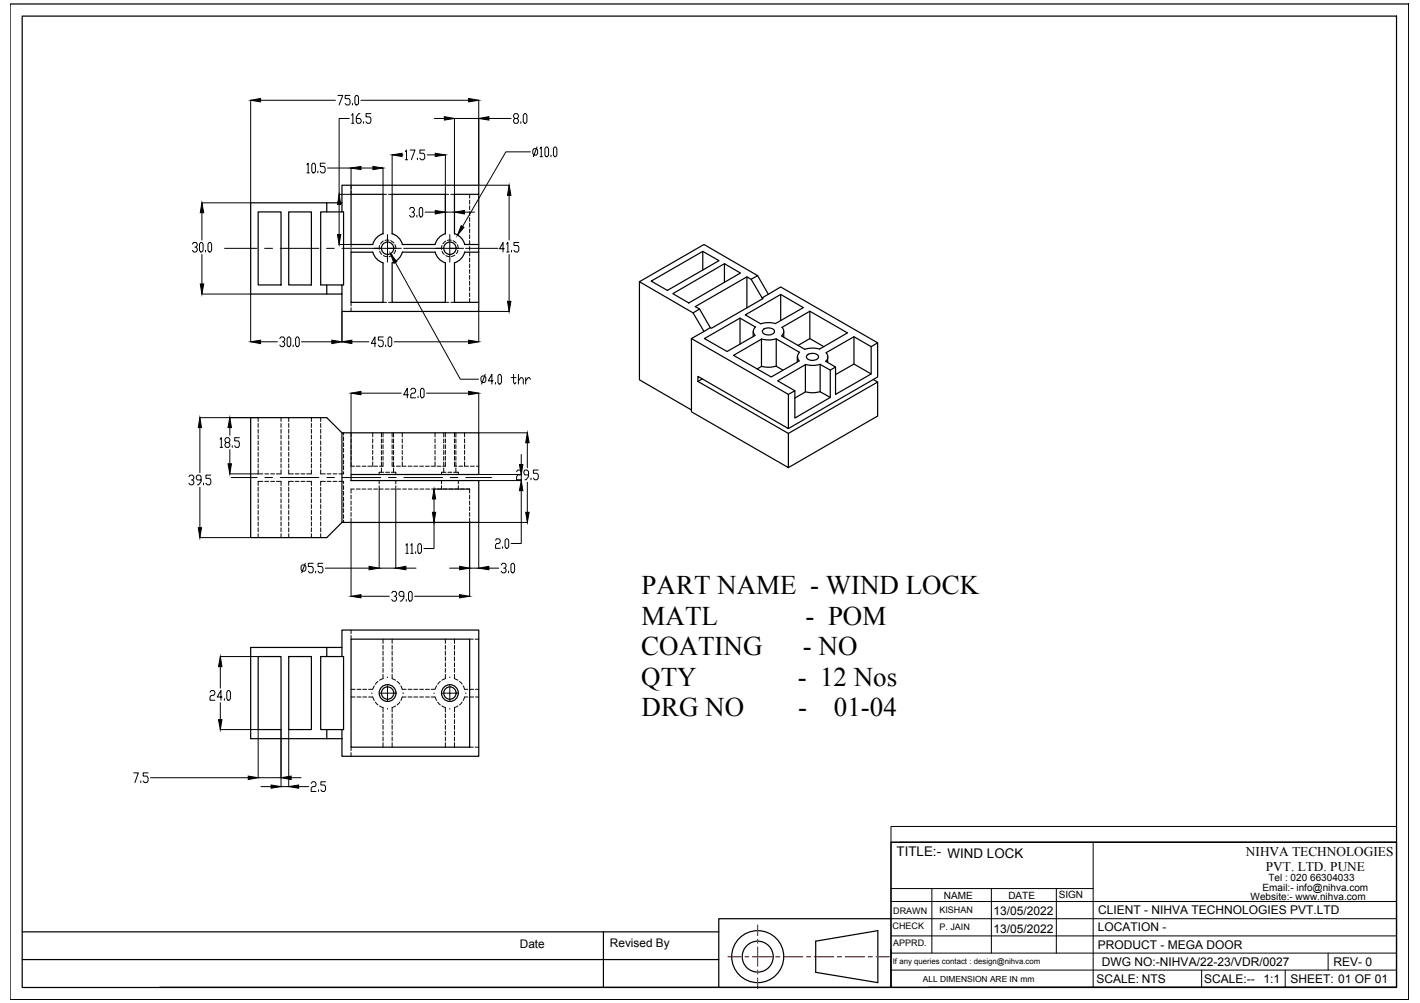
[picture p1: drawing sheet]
<svg xmlns="http://www.w3.org/2000/svg" width="297mm" height="210mm" viewBox="0 0 297 210" stroke-linecap="round" stroke-linejoin="round" font-family="sans-serif">
<!-- layer: 0 -->
<g fill="none" stroke="#000" stroke-width=".25">
<path d="M2.1 .8h292.6v208.4h-292.6zM4.6 3.4h287.5v203.3h-287.5zM52.4 42.4h16v2h-1.3v15.2h1.3v1.9h-16zM54 44.4h4.8v15.2h-4.8zM60.4 44.4h4.7v15.2h-4.7zM68.4 42.4h3.1v2h-3.1M68.4 59.6h3.1v1.9h-3.1M71.5 42.4v-3.6h28.6v1.9h-5v8.3M71.5 44.4h.4v15.2h-.4M73.4 52.8h4.6a3.4 3.4 0 0 0 2.1 2.2v8.3h-6.7zM80.1 48.9a3.2 3.2 0 0 0-2.1 2.3h-4.6v-10.5h6.7v8.3M82 49v-8.3h11.2v8.3"/>
<path d="M82 48.9a3.2 3.2 0 0 1 2.2 2.3M84.2 52.7a3.2 3.2 0 0 1-2.2 2.3v8.3h11.2v-8.3a3.3 3.3 0 0 1-2.2-2.3l-6.9 .1M93.2 48.9a3.2 3.2 0 0 0-2.2 2.3h-6.9M95.1 48.9a3.2 3.2 0 0 1 2.1 2.3M97.2 51.2h2.9M97.2 52.7a3.2 3.2 0 0 1-2.1 2.3v8.3h5v1.9h-28.6v-3.7M100.1 51.2v1.6h-2.9M100.1 40.7v10.5M100.1 52.8v10.5M133.8 59l13.5-7.8 11.2 6.5-1.4 .7-.9-.5-10.8 6.3 .9 .5M136.2 58.8l10.8-6.2 3.4 2-10.8 6.2zM147 52.6v3.9"/>
<path d="M151.5 55.2v3.9M156.2 57.9v6.5M157.1 58.4l2.3 3.9M158.5 57.7l2.2 3.9M140.7 61.5l10.8-6.3 3.4 1.9-10.8 6.3zM144.6 70.9l20.3 11.6v7.2l-18.9-10.9v1l18.9 10.9v7.2l-20.3-11.7zM144.6 70.9l4-2.3 .2 .1 10.8-6.2-.2-.2 3.9-2.2 20.3 11.6M145 65.5l-11.2-6.5v20.5l10.8 6.3M146.9 79.3l-.9 .5M148.6 68.6l-2.3-3.9-1.3 .8 2.3 3.9M154.8 66.6v5.4M155.9 65.9l7.4-4.3 4.7 2.8-5.8 3.3-1.5-.2-1.6 .3z"/>
<path d="M157.6 69.4v1M158 68.4l-3.2-1.8-7.5 4.3 4.8 2.7 5.8-3.4M158 68.4a1.21 1.21 0 0 0-.1 1.8M159.7 68.9a1.7 1.7 0 0 1 2.3 .3 1.13 1.13 0 0 1-1.7 .8 .66 .66 0 0 1-.7-.3 .66 .66 0 0 1 .1-.8zM162.4 70.9l-1.6 .2-1.5-.2M162.4 76.6l-1.6 .3-1.5-.2M162.4 70.9l4.9 2.8a1.21 1.21 0 0 0-.1 1.8M162.4 70.9v5.8l1.4 .8M163.3 61.6v5.5M163.5 70.3a1.15 1.15 0 0 0 .1-1.8l5.8-3.4 7.9 4.6-5.9 3.4-1.5-.3-1.5 .3-4.9-2.8M163.9 69.4v1.2M166.8 74.7v1"/>
<path d="M166.9 72.3l2.5-1.4 2.9 1.6M167.2 75.6l-5.9 3.3-7.9-4.5 5.9-3.4v5.7l-.9 .5M168.9 74.3a1.51 1.51 0 0 1 2.3 .4 1.46 1.46 0 0 1-2.5 0zM169.4 65.1v5.8M171.6 76.3l2.1 1.2M171.6 76.3v5.7l2.1 1.2M171.6 76.2l-1.5 .3-1.6-.2M172.7 75.6l2.1 1.2M172.8 73.8a1.21 1.21 0 0 1-.1 1.8M173.1 74.7v1.1M178.6 70.5v5.7M182.2 72.5l-3.6-2-5.8 3.3"/>
<path d="M182.2 78.3l-3.6-2.1-3.8 2.2M182.7 79.4l.9 .6M71.5 90.6h28.6v8.7h-26.7v1.3h26.7v8.7h-28.6zM71.5 90.6l-3.1-3.2h-16v25.1h16l3.1-3.2M164.9 82.5l1.4-.7v5.7l7.4-4.3v-5.7l1.1-.7v5.7l7.4-4.2v-5.8l1.4-.8v7.2l-18.7 10.8M164.9 90.7l18.7-10.7v7.1l-18.7 10.8M166.3 81.8l-3.6-2.1 5.8-3.4v5.7l-2.2 1.3M171.6 81.9l-1.5 .3-1.6-.2M54 137.4h4.8v15.3h-4.8zM60.4 137.4h4.7v15.3h-4.7zM68.4 135.5h3.1v1.9h-3.1M71.5 135.5v-3.6h28.6v26.4h-28.6v-3.7"/>
<path d="M71.5 137.4h.4v15.3h-.4M73.4 133.8h24.8v22.6h-24.8zM68.4 152.7h3.1v1.9h-3.1zM68.4 152.7h-1.3v-15.3h1.3v-1.9h-16v19.1h16M186.4 176.3h105.7v30.3h-105.7zM4.6 195h145.8M126.2 195v11.7M170.6 197l13-2.2v10.8l-13-2.1zM186.4 192.3h-36v14.3h-117M4.6 200.8h145.8M150.4 206.6h36M194.3 206.6h97.8"/>
<circle cx="81.1" cy="51.9" r="1.29"/>
<circle cx="94.1" cy="51.9" r="1.29"/>
<circle cx="81.1" cy="145" r="1.76"/>
<circle cx="81.1" cy="145" r="1.29"/>
<circle cx="94.1" cy="145" r="1.76"/>
<circle cx="94.1" cy="145" r="1.29"/>
<circle cx="158.5" cy="200.2" r="5.4"/>
<circle cx="158.5" cy="200.2" r="3.2"/>
</g>
<g fill="none" stroke="#000" stroke-width=".21">
<path d="M70.7 20h1l-.8 2M73.2 20h-1v.6h.8l.2 .4v.7l-.2 .3h-.5l-.3-.3M74.5 20h.2l.3 .3v1.4l-.3 .3h-.2l-.3-.3v-1.4zM52.4 21v21.4M54.5 21h15.7M64.2 34.5l.3-.4v2.1M64.2 36.2h.5M65.5 34.1h.2l.3 .4v1.3l-.3 .4h-.2l-.3-.4v-1.3zM66.5 35.8v.4M68 34.1h-1v.7h.8l.2 .4v.6l-.2 .4h-.5l-.3-.4M68.5 35.2h4.9v5.5M73.1 24.8h-2.2v15.9h2.5"/>
<path d="M73.6 24.1l.2-.3v2M73.6 25.8h.4M73.7 21.7v.3M75.3 23.8h-.3l-.5 .7v1l.3 .3h.5l.3-.3v-.4l-.3-.3h-.8M75.5 35.2h2.5M75.5 21h22.5M76.1 25.5v.3M77.6 23.8h-1v.7h.7l.3 .3v.7l-.3 .3h-.5l-.2-.3M80.1 35.2v5.5h.7M82 32.4v8.3h-.7M84.1 32.4h.2M84.8 31.7l.2-.3v2"/>
<path d="M84.8 33.4h.5M85.8 31.4h1l-.8 2M87.3 33.1v.3M88.8 31.4h-1v.7h.8l.2 .3v.7l-.2 .3h-.5l-.3-.3M89.4 32.4h1.6M90.8 24.8h2.1M100.1 24.8h-5v19.6h-1.9v-12M100.1 21v17.7M100.2 38.8h6.3M102.3 24.8h4.6M107.7 24.8l-.3-.3v-.4l.3-.3h.5l.2 .3v.4l-.2 .3h-.5l-.3 .3v.4l.3 .3h.5l.2-.3v-.4l-.2-.3M109 25.5v.3"/>
<path d="M109.7 23.8h.3l.2 .3v1.4l-.2 .3h-.3l-.2-.3v-1.4zM110.9 31.8h-5.1l-9 15.6M111.7 31.1h.5l.3 .3v.7l-.3 .4h-.5l-.3-.4v-.7zM112.3 30.8l-.7 2M113 31.1l.2-.3v2M113 32.8h.5M114.2 30.8h.3l.3 .3v1.4l-.3 .3h-.3l-.2-.3v-1.4zM115.3 32.5v.3M116 30.8h.2l.3 .3v1.4l-.3 .3h-.2l-.2-.3v-1.4zM40.2 51.1l.3-.4h.5l.3 .4v.3l-.3 .3h-.2M41 51.7l.3 .4v.3l-.3 .3h-.5l-.3-.3M42 50.7h.2l.3 .4v1.3l-.3 .3h-.2l-.3-.3v-1.3z"/>
<path d="M42.2 42.4h10.2M42.2 44.5v5.7M42.2 53.2v6.2M43 52.4v.3M43.8 50.7h.2l.3 .4v1.3l-.3 .3h-.2l-.3-.3v-1.3zM47 52h6.7M55.4 52h1.6M58.6 52h8.1M68.3 52h1.6M70.9 51.2h2.5M70.9 42.8v6.3M71.5 52h8.1"/>
<path d="M73.4 51.2v.6M73.4 52.2v.6M79.4 51.4l-.1 .8M79.4 52.6l.5 .6M80.2 50.4l-.6 .6M80.2 53.5l.8 .2M81.1 49.1v2.9h-1.7M81.2 52h2.7M81.4 50.3h-.9M81.7 50.4l.7 .5M82.1 53.4l-.7 .3M82.6 51.2l.2 .8"/>
<path d="M82.7 52h-1.6v2.8M82.7 54.9l13.6 24.5h3.8M82.7 52.4l-.3 .7M84.4 52h8.1M85.7 43.8l.2-.4h.5l.3 .4v.3l-.3 .3h-.2M86.4 44.4l.3 .3v.4l-.3 .3h-.5l-.2-.3M87.2 45.1v.3M88 43.4h.2l.2 .4v1.3l-.2 .3h-.2l-.3-.3v-1.3zM88.9 44.4h2.1M92.4 51.4v.8M92.5 52.6l.4 .6M93.2 40.7h.7"/>
<path d="M93.2 50.4l-.5 .6M93.2 53.5l.8 .2M94.1 49.1v2.9h-1.6M94.1 52h2.9M94.3 40.7h.8M94.4 50.3h-.8M94.8 50.4l.6 .5M95.2 53.4l-.8 .3M95.7 51.2l.2 .8M95.7 52h-1.6v2.8M95.8 52.4l-.4 .7M97.1 44.4h2.2"/>
<path d="M97.4 52h6.8M98.2 40.7v.8M98.2 41.9v.8M98.2 43.1v.8M98.2 44.3v.8M98.2 45.5v.8M98.2 46.7v.8M98.2 47.9v.9M98.2 49.1v.8M98.2 50.4v.8M98.2 51.6v.8M98.2 52.8v.8"/>
<path d="M98.2 54v.8M98.2 55.2v.8M98.2 56.4v.8M98.2 57.6v.8M98.2 58.8v.9M105.5 52.1h-1l.7-1.4v2M106 51.1l.2-.4v2M106 52.7h.5M106.5 40.9v9.3M106.5 53.2v9.9M107 52.4v.3M108.5 50.7h-1v.7h.8l.2 .3v.7l-.2 .3h-.5l-.3-.3"/>
<path d="M42.2 61.5h10.2M52.4 61.6v9.9M54.5 71.5h3.5M58.5 70.9l.3-.4h.5l.2 .4v.3l-.2 .3h-.3M59.3 71.5l.2 .4v.3l-.2 .3h-.5l-.3-.3M60.3 70.5h.3l.2 .4v1.3l-.2 .3h-.3l-.2-.3v-1.3zM61.3 72.2v.3M62.1 70.5h.2l.3 .4v1.3l-.3 .3h-.2l-.3-.3v-1.3zM63.1 71.5h6.3M71.5 65.2v6.3M73.4 63.3v.7M73.4 64.4v.8"/>
<path d="M73.6 71.5h3.6M78.6 71.9h-.9l.7-1.4v2M80.1 63.3h.7M80.2 70.5h-1.1v.7h.8l.3 .3v.7l-.3 .3h-.5l-.3-.3M80.7 72.2v.3M81.3 63.3h.7M81.4 70.5h.3l.2 .4v1.3l-.2 .3h-.3l-.2-.3v-1.3zM82.5 71.5h15.5M93.2 63.3h.7M94.3 63.3h.8M98.2 60.1v.8M98.2 61.3v.8"/>
<path d="M98.2 62.5v.8M100.1 65.2v6.3M100.2 65.2h6.3M100.9 78.7h.5l.2 .3v.7l-.2 .3h-.5l-.3-.3v-.7zM101.5 78.3l-.8 2.1M103.2 79.7h-1.1l.8-1.4v2.1M104.4 78.3h.2l.3 .4v1.3l-.3 .4h-.2l-.2-.4v-1.3zM106.9 79h1M107.4 78.3v1.7l.3 .4 .2-.4M108.4 79.7l.6-.7h.2l.3 .4v1M108.4 78.3v2.1M110 79v1.4"/>
<path d="M111 79.4l-.3-.4h-.2l-.5 .7M39.5 99.8l.3-.4h.5l.2 .4v.3l-.2 .3h-.3M41.8 87.4h12.2M41.8 89.5v9.4M44.1 99.4h-1v.7h.7l.3 .3v.7l-.3 .4h-.5l-.2-.4M46 91.9l.3-.3v2M46 93.6h.6M47.3 92.6l-.2-.3v-.4l.2-.3h.5l.3 .3v.4l-.3 .3h-.5l-.2 .3v.4l.2 .3h.5l.3-.3v-.4l-.3-.3M48.1 99.2h6.9M48.1 89.5v1.6M48.1 94.1v3M48.4 99.9h5.4"/>
<path d="M48.6 93.3v.3M50.1 91.6h-1v.7h.8l.2 .3v.7l-.2 .3h-.6l-.2-.3M54 87.4v.8M54 88.6v.8M54 89.9v.8M54 91v.8M54 92.3v.8M54 93.5v.8M54 94.7v.8M54 95.9v.8M54 97.1v.8M54 98.3v.9"/>
<path d="M55.4 99.2h.8M55.4 99.9h1.6M56.6 99.2h.8M58.6 99.9h8.1M58.8 87.4v.8M58.8 88.6v.8M58.8 89.9v.8M58.8 91v.8M58.8 92.3v.8M58.8 93.5v.8M58.8 94.7v.8M58.8 95.9v.8"/>
<path d="M58.8 97.1v.8M58.8 98.3v.9h-1M60.4 98.3v.9h1M60.4 87.4v.8M60.4 88.6v.8M60.4 89.9v.8M60.4 91v.8M60.4 92.3v.8M60.4 93.5v.8M60.4 94.7v.8M60.4 95.9v.8M60.4 97.1v.8"/>
<path d="M61.8 99.2h.8M63 99.2h.8M65.1 87.4v.8M65.1 88.6v.8M65.1 89.9v.8M65.1 91v.8M65.1 92.3v.8M65.1 93.5v.8M65.1 94.7v.8M65.1 95.9v.8M65.1 97.1v.8M65.1 98.3v.9h-.9"/>
<path d="M67.1 87.4v.8M67.1 88.6v.8M67.1 89.9v.8M67.1 91v.8M67.1 92.3v.8M67.1 93.5v.8M67.1 94.7v.8M67.1 95.9v.8M67.1 97.1v.8M67.1 98.3v.9h1M68.4 99.9h1.6M68.4 99.2h.8"/>
<path d="M69.7 99.2h.8M71.6 99.9h8.1M71.9 98.7v.5h-1M71.9 90.6v.4M71.9 91.4v.8M71.9 92.7v.8M71.9 93.8v.8M71.9 95.1v.8M71.9 96.3v.8M71.9 97.5v.8M73.4 97.6h.8M73.4 82.3v17"/>
<path d="M74.5 97.6h.8M75.5 82.3h8.4M75.8 97.6h.8M76.9 97.6h.9M78 90.6v.8M78 91.8v.9M78 93.1v.8M78 94.3v.8M78 95.5v.8M78 96.7v.9M78.2 97.6h.8M79.8 90.6v.9"/>
<path d="M79.8 91.9v.8M79.8 93.1v.8M79.8 94.3v.8M79.8 95.5v.8M79.8 96.7v.8M79.8 97.9v.9M80.1 96.7v.9h-.7M80.1 90.6v.8M80.1 91.8v.9M80.1 93.1v.8M80.1 94.3v.8M80.1 95.5v.8"/>
<path d="M80.2 98.8h-.9v.5M80.7 98.8h.8M81.3 99.9h1.6M81.9 98.8h.9v.5M82 96.7v.9h.5M82 90.6v.8M82 91.8v.9M82 93.1v.8M82 94.3v.8M82 95.5v.8M82.3 90.6v.9M82.3 91.9v.8"/>
<path d="M82.3 93.1v.8M82.3 94.3v.8M82.3 95.5v.8M82.3 96.7v.8M82.3 97.9v.9M82.9 97.6h.9M84.1 96.7v.9h.8M84.1 90.6v.8M84.1 91.8v.9M84.1 93.1v.8M84.1 94.3v.8M84.1 95.5v.8"/>
<path d="M84.5 99.9h8.1M85.4 97.6h.8M85.5 82.6h-1.1l.8-1.3v2M85.9 81.6l.3-.3h.5l.2 .3v.3l-.2 .4h-.5l-.3 .3v.7h1M86.6 97.6h.8M87.4 82.9v.4M87.8 97.6h.8M88.2 81.3h.3l.2 .3v1.3l-.2 .4h-.3l-.2-.4v-1.3zM89 97.6h.8M89.2 82.3h8.8M91 96.7v.9h-.8M91 90.6v.8"/>
<path d="M91 91.8v.9M91 93.1v.8M91 94.3v.8M91 95.5v.8M91.4 97.6h.8M92.8 90.6v.9M92.8 91.9v.8M92.8 93.1v.8M92.8 94.3v.8M92.8 95.5v.8M92.8 96.7v.8M92.8 97.9v.9"/>
<path d="M93.2 96.7v.9h-.6M93.2 90.6v.8M93.2 91.8v.9M93.2 93.1v.8M93.2 94.3v.8M93.2 95.5v.8M93.3 98.8h-.9v.5M93.7 98.8h.8M94.2 99.9h1.6M94.9 98.8h1v.5M95.1 96.7v.9h.5M95.1 90.6v.8"/>
<path d="M95.1 91.8v.9M95.1 93.1v.8M95.1 94.3v.8M95.1 95.5v.8M95.4 90.6v.9M95.4 91.9v.8M95.4 93.1v.8M95.4 94.3v.8M95.4 95.5v.8M95.4 96.7v.8M95.4 97.9v.9M96 97.6h.8"/>
<path d="M97.2 96.7v.9h.8M97.2 90.6v.8M97.2 91.8v.9M97.2 93.1v.8M97.2 94.3v.8M97.2 95.5v.8M97.4 99.9h5.4M98.4 97.6h.8M99.6 97.6h.5M100.1 82.3v8.2M100.2 99.3h8.8v1.3h-8.8M100.2 90.6h10.1"/>
<path d="M103.7 80v.4M108.1 98.7l.2-.3h.5l.3 .3v.3l-.3 .4h-.5l-.2 .3v.7h1M109 95.1v2.1M110.3 92.7v5.2M110.6 99.4h-.8l-.2-.4 .2-.6h.5l.3 .3v1l-.5 .7h-.3M112.6 98.4h-1v.6h.7l.3 .4v.7l-.3 .3h-.5l-.2-.3M40.3 100.4l.2 .4v.3l-.2 .4h-.5l-.3-.4M41.8 112.5h10.6M41.8 102v8.4M42.1 100.4h-.8l-.3-.3v-.3l.3-.4h.5l.3 .4v1l-.5 .7h-.3M42.6 101.1v.4M54 102v.8"/>
<path d="M54 103.2v.8M54 104.4v.8M54 105.6v.8M54 106.8v.8M54 108.1v.8M54 109.2v.9M54 110.5v.8M54 111.7v.8M55 100.7h-1v.9M55.4 100.7h.8M56.6 100.7h.8M57.8 100.7h1v.9"/>
<path d="M58.8 102v.8M58.8 103.2v.8M58.8 104.4v.8M58.8 105.6v.8M58.8 106.8v.8M58.8 108.1v.8M58.8 109.2v.9M58.8 110.5v.8M58.8 111.7v.8M60.4 102v.8M60.4 103.2v.8M60.4 104.4v.8"/>
<path d="M60.4 105.6v.8M60.4 106.8v.8M60.4 108.1v.8M60.4 109.2v.9M60.4 110.5v.8M60.4 111.7v.8M61.4 100.7h-1v.9M61.8 100.7h.8M63 100.7h.8M63.2 118.2h.5l.3 .4v.6l-.3 .3h-.5l-.2-.3v-.6zM63.9 117.9l-.8 2M64.2 100.7h.9v.9"/>
<path d="M65.1 102v.8M65.1 103.2v.8M65.1 104.4v.8M65.1 105.6v.8M65.1 106.8v.8M65.1 108.1v.8M65.1 109.2v.9M65.1 110.5v.8M65.1 111.7v.8M65.5 117.9h-1v.7h.8l.2 .3v.6l-.2 .4h-.5l-.3-.4M66 119.5v.4M67.1 102v.8"/>
<path d="M67.1 103.2v.8M67.1 104.4v.8M67.1 105.6v.8M67.1 106.8v.8M67.1 108.1v.8M67.1 109.2v.9M67.1 110.5v.8M67.1 111.7v.8M67.5 117.9h-1v.7h.8l.2 .3v.6l-.2 .4h-.5l-.3-.4M68.1 100.7h-1v.9M68.1 118.9h9.1M68.4 100.7h.8"/>
<path d="M69.7 100.7h.8M70.9 100.7h1v.5M71.9 101.6v.8M71.9 102.8v.8M71.9 104v.8M71.9 105.2v.9M71.9 106.5v.8M71.9 107.7v.8M71.9 108.9v.4M73.4 103.6v.8M73.4 104.8v.8M73.4 106v.8"/>
<path d="M73.4 107.3v.8M73.4 108.4v16.4M74.1 102.3h-.7v.9M74.5 102.3h.8M75.7 102.3h.8M76.9 102.3h.9M78.2 102.3h.8M79.3 101.7v17.2h3.5v-17.2M79.3 100.6v.6M79.4 102.3h.8M80.6 102.3h.8M81.8 102.3h.8"/>
<path d="M82.8 100.6v.6M83 102.3h.8M84.2 102.3h.8M84.9 114.1l.3-.3v2M84.9 118.9h2.1M84.9 115.8h.5M85.4 102.3h.8M85.9 114.1l.3-.3v2M85.9 115.8h.5M86.6 102.3h.8M86.9 115.5v.3M87.7 113.8h.2l.3 .3v1.4l-.3 .3h-.2l-.3-.3v-1.4z"/>
<path d="M87.9 102.3h.8M89.1 102.3h.8M90.3 102.3h7.9v.9M90.8 104.4v2.8M92.4 100.6v.6M92.4 101.7v.6M94.1 118.9h2M95.9 100.6v.6M95.9 101.7v.6M98.2 103.6v.8M98.2 104.8v.8M98.2 106v.8"/>
<path d="M98.2 107.3v.8M98.2 108.4v16.4M100.1 109.3h-9.3v5.5h-2.1M100.1 109.4v9.5h-1.9M100.2 109.3h10.1M102.3 118.9h2M103.7 113.1l.2-.3h.5l.2 .3v.3l-.2 .3h-.5l-.2 .4v.7h.9M104.8 118.2l.3-.3h.5l.3 .3v.4l-.3 .3h-.2M105.1 114.4v.4M105.6 118.9l.3 .3v.3l-.3 .4h-.5l-.3-.4M105.9 112.8h.3l.2 .3v1.3l-.2 .4h-.3l-.3-.4v-1.3zM106.4 119.5v.4"/>
<path d="M107.1 117.9h.3l.2 .3v1.3l-.2 .4h-.3l-.2-.4v-1.3zM109 102.7v11h-2.1M110.3 100.9v6.3M111.1 100.1v.3M46.1 137.4h7.9M46.1 139.5v4.5M73.4 131.9v.7M73.4 133v.8M75.5 124.8h5.9M80.1 133.8v.8M80.1 135.1v.8M80.1 136.3v.8"/>
<path d="M80.1 137.5v.8M80.1 138.7v.8M80.1 139.9v.8M81.9 124.1l.3-.3h.5l.3 .3v.3l-.3 .4h-.2M82 133.8v.8M82 135.1v.8M82 136.3v.8M82 137.5v.8M82 138.7v.8M82 139.9v.8M82.7 124.8l.3 .3v.4l-.3 .3h-.5l-.3-.3M84.5 124.8h-.8l-.2-.4v-.3l.2-.3h.5l.3 .3v1l-.5 .7h-.3"/>
<path d="M85 125.5v.3M85.7 123.8h.3l.2 .3v1.4l-.2 .3h-.3l-.2-.3v-1.4zM86.7 124.8h9.4M93.2 133.8v.8M93.2 135.1v.8M93.2 136.3v.8M93.2 137.5v.8M93.2 138.7v.8M93.2 139.9v.8M95.1 133.8v.8M95.1 135.1v.8M95.1 136.3v.8"/>
<path d="M95.1 137.5v.8M95.1 138.7v.8M95.1 139.9v.8M98.2 133.8h.8M99.4 133.8h.7M43.9 144.9l.3-.4h.5l.2 .4v.3l-.2 .3h-.5l-.3 .4v.6h1M46.1 152.7h7.9M46.1 147.1v3.5M46.5 145.9h-1l.7-1.4v2M46.9 146.2v.3M47.7 144.5h.2l.3 .4v1.3l-.3 .3h-.2l-.3-.3v-1.3zM54 152.7v10.1h4.8"/>
<path d="M58.8 152.7v11.9h1.6v-11.9M73.4 156.4v.7M73.4 157.5v.8M73.4 145.9h.9M73.4 144.3h.9M74.7 145.9h.8M74.7 144.3h.8M75.9 145.9h.8M75.9 144.3h.8M77.1 145.9h.9l.3 .7M77.7 145.1h.1M78.3 143.5l-.3 .8h-.9"/>
<path d="M78.5 146.9l.6 .6M79.1 142.6l-.6 .6M79.4 147.7l.7 .4v.9M80.1 141.1v.9l-.7 .4M80.1 149.4v.8M80.1 150.6v.8M80.1 151.8v.8M80.1 153v.8M80.1 154.2v.9M80.1 155.4v1M81.1 143.5v1.6h-1.7M81.1 141.7v.1"/>
<path d="M81.1 148.3v.1M82 141.1v.9l.7 .4M82 149.4v.8M82 150.6v.8M82 151.8v.8M82 153v.8M82 154.2v.9M82 155.4v1M82.7 145.1h-1.6v1.6M82.7 147.7l-.7 .4v.9M83 142.6l.6 .6M83.6 146.9l-.5 .6"/>
<path d="M83.8 143.5l.3 .8h.8M84.3 145.1h.1M84.9 145.9h-.8l-.3 .7M85.4 145.9h.8M85.4 144.3h.8M86.6 145.9h.8M86.6 144.3h.8M87.8 145.9h.8M87.8 144.3h.8M89 145.9h.8M89 144.3h.8M90.2 145.9h.8l.3 .7"/>
<path d="M90.7 145.1h.2M91.3 143.5l-.3 .8h-.8M91.6 146.9l.5 .6M92.1 142.6l-.5 .6M92.4 147.7l.8 .4v.9M93.2 141.1v.9l-.8 .4M93.2 149.4v.8M93.2 150.6v.8M93.2 151.8v.8M93.2 153v.8M93.2 154.2v.9M93.2 155.4v1"/>
<path d="M94.1 143.5v1.6h-1.6M94.1 141.7v.1M94.1 148.3v.1M95.1 141.1v.9l.7 .4M95.1 149.4v.8M95.1 150.6v.8M95.1 151.8v.8M95.1 153v.8M95.1 154.2v.9M95.1 155.4v1M95.7 145.1h-1.6v1.6M95.8 147.7l-.7 .4v.9"/>
<path d="M96.1 142.6l.6 .6M96.7 146.9l-.6 .6M96.9 143.5l.3 .8h.7M97.4 145.1h.1M97.9 145.9h-.7l-.3 .7M98.2 156.4h.8M98.2 145.9h.9M98.2 144.3h.9M99.4 156.4h.7M99.5 145.9h.6M99.5 144.3h.6M28 161.7h.9l-.7 2.1"/>
<path d="M29.4 163.4v.4M31 161.7h-1v.7h.7l.3 .4v.6l-.3 .4h-.5l-.2-.4M31.5 162.8h20.4M54.6 164.6h2.1M60.9 162.8h2.1M62.5 164.6h2.1M65.1 163.9l.2-.3h.6l.2 .3v.4l-.2 .3h-.6l-.2 .4v.6h1M66.6 165.3v.3M68.1 163.6h-1v.7h.7l.3 .3v.7l-.3 .3h-.4l-.3-.3M186.4 173h105.7v3.3h-105.7zM186.4 176.3v30.3M188.2 176.3h103.9"/>
<path d="M228.7 176.3v30.3M186.4 199.5h105.7M186.4 195.9h105.7M186.4 192.3h105.7M186.4 188.7h105.7M186.4 186h42.3M194.9 186v13.5M207.4 186v13.5M221 186v13.5M277.8 199.5v3.5M186.4 203h105.7M251.4 203v3.6"/>
<path d="M268.8 203v3.6"/>
</g>
<g fill="#000" stroke="#000" stroke-width=".21">
<path d="M52.4 21l2.1-.4v.7zM73.4 35.2l2.1-.4v.7zM78 34.8l2.1 .4-2.1 .3zM82 32.4l2.1-.3v.7zM91 32.1l2.2 .3-2.2 .4zM92.9 24.4l2.2 .4-2.2 .3zM98 20.6l2.1 .4-2.1 .3zM100.1 24.8l2.2-.4v.7zM41.9 59.4h.7l-.4 2.1zM42.2 42.4l.4 2.1h-.7zM70.6 49.1h.7l-.4 2.1zM70.9 40.7l.4 2.1h-.7z"/>
<path d="M81.7 53.1l1.3 1.7-.6 .3zM91 44.1l2.2 .3-2.2 .4zM96.5 47.2l.6 .4-1.4 1.6zM95.1 44.4l2-.3v.7zM106.5 38.8l.4 2.1h-.7zM52.4 71.5l2.1-.3v.7zM69.4 71.2l2.1 .3-2.1 .4zM71.5 71.5l2.1-.3v.7zM98 71.2l2.1 .3-2.1 .4zM106.2 63.1h.7l-.4 2.1zM41.8 87.4l.3 2.1h-.6zM47.7 97.1h.7l-.3 2.1z"/>
<path d="M48.1 87.4l.3 2.1h-.7zM73.4 82.3l2.1-.4v.7zM98 81.9l2.1 .4-2.1 .3zM108.7 97.2h.7l-.4 2.1zM110.3 90.6l.4 2.1h-.7zM41.5 110.4h.6l-.3 2.1zM77.2 118.5l2.1 .4-2.1 .3zM82.8 118.9l2.1-.4v.7zM90.8 102.3l.3 2.1h-.6zM90.5 107.2h.6l-.3 2.1zM96.1 118.5l2.1 .4-2.1 .3zM100.1 118.9l2.2-.4v.7z"/>
<path d="M109 100.6l.4 2.1h-.7zM110 107.2h.7l-.4 2.1zM46.1 137.4l.3 2.1h-.7zM73.4 124.8l2.1-.4v.7zM96.1 124.4l2.1 .4-2.1 .3zM45.7 150.6h.7l-.3 2.1zM51.9 162.4l2.1 .4-2.1 .3zM56.7 164.3l2.1 .3-2.1 .4zM58.8 162.8l2.1-.4v.7zM60.4 164.6l2.1-.3v.7z"/>
</g>
<g fill="none" stroke="#f00" stroke-width=".25">
<path d="M158.5 193.6v2.2M158.5 196.6v.8M158.5 198.2v4M152.3 200.2h2.7M155.8 200.2h.8M157.4 200.2h4M158.5 203v.9M158.5 204.7v2.2M162.2 200.2h.9M163.9 200.2h4M168.7 200.2h.8M170.3 200.2h4.1"/>
<path d="M175.2 200.2h.8M176.8 200.2h4M181.6 200.2h.9M183.3 200.2h2.7"/>
</g>
<g font-size="5.6">
<text x="134.2" y="124.4">PART NAME - WIND LOCK</text>
<text x="134.2" y="130.8">MATL</text>
<text x="168.5" y="130.8">- POM</text>
<text x="134.1" y="137.1">COATING</text>
<text x="168" y="137.1">- NO</text>
<text x="134.1" y="143.5">QTY</text>
<text x="166.9" y="143.5">- 12 Nos</text>
<text x="134.2" y="149.8">DRG NO</text>
<text x="166.9" y="149.8">-</text>
<text x="174.5" y="149.8">01-04</text>
</g>
<g font-size="2.8">
<text x="187.6" y="179.2">TITLE:- WIND LOCK</text>
<text x="260.6" y="179.1">NIHVA TECHNOLOGIES</text>
<text x="264.8" y="182.3">PVT. LTD. PUNE</text>
</g>
<g font-size="2.5">
<text x="207.8" y="191.6">13/05/2022</text>
<text x="229.7" y="191.3">CLIENT - NIHVA TECHNOLOGIES PVT.LTD</text>
<text x="207.8" y="195.2">13/05/2022</text>
<text x="229.6" y="194.9">LOCATION -</text>
<text x="108.7" y="198.5">Date</text>
<text x="127.6" y="198.2">Revised By</text>
<text x="229.6" y="198.5">PRODUCT - MEGA DOOR</text>
<text x="230.5" y="202.1">DWG NO:-NIHVA/22-23/VDR/0027</text>
<text x="279" y="202.1">REV- 0</text>
<text x="229.3" y="205.7">SCALE: NTS</text>
<text x="251.9" y="205.7">SCALE:--</text>
<text x="264.3" y="205.7">1:1</text>
<text x="269.9" y="205.7">SHEET: 01 OF 01</text>
</g>
<g font-size="2.1">
<text x="265.3" y="184.4">Tel : 020 66304033</text>
<text x="197.4" y="188.1">NAME</text>
<text x="210.9" y="188.2">DATE</text>
<text x="221.5" y="188">SIGN</text>
<text x="261.6" y="188.4">Website:- www.nihva.com</text>
<text x="264.1" y="186.5">Email:- info@nihva.com</text>
</g>
<g font-size="1.9">
<text x="186.8" y="191.2">DRAWN</text>
<text x="196.5" y="191.1">KISHAN</text>
<text x="186.7" y="194.4">CHECK</text>
<text x="186.8" y="198">APPRD.</text>
<text x="196.5" y="194.7">P. JAIN</text>
</g>
<text font-size="1.8" x="193" y="205.4">ALL DIMENSION ARE IN mm</text>
<text font-size="1.6" x="186.8" y="201.7">If any queries contact : design@nihva.com</text>
</svg>
